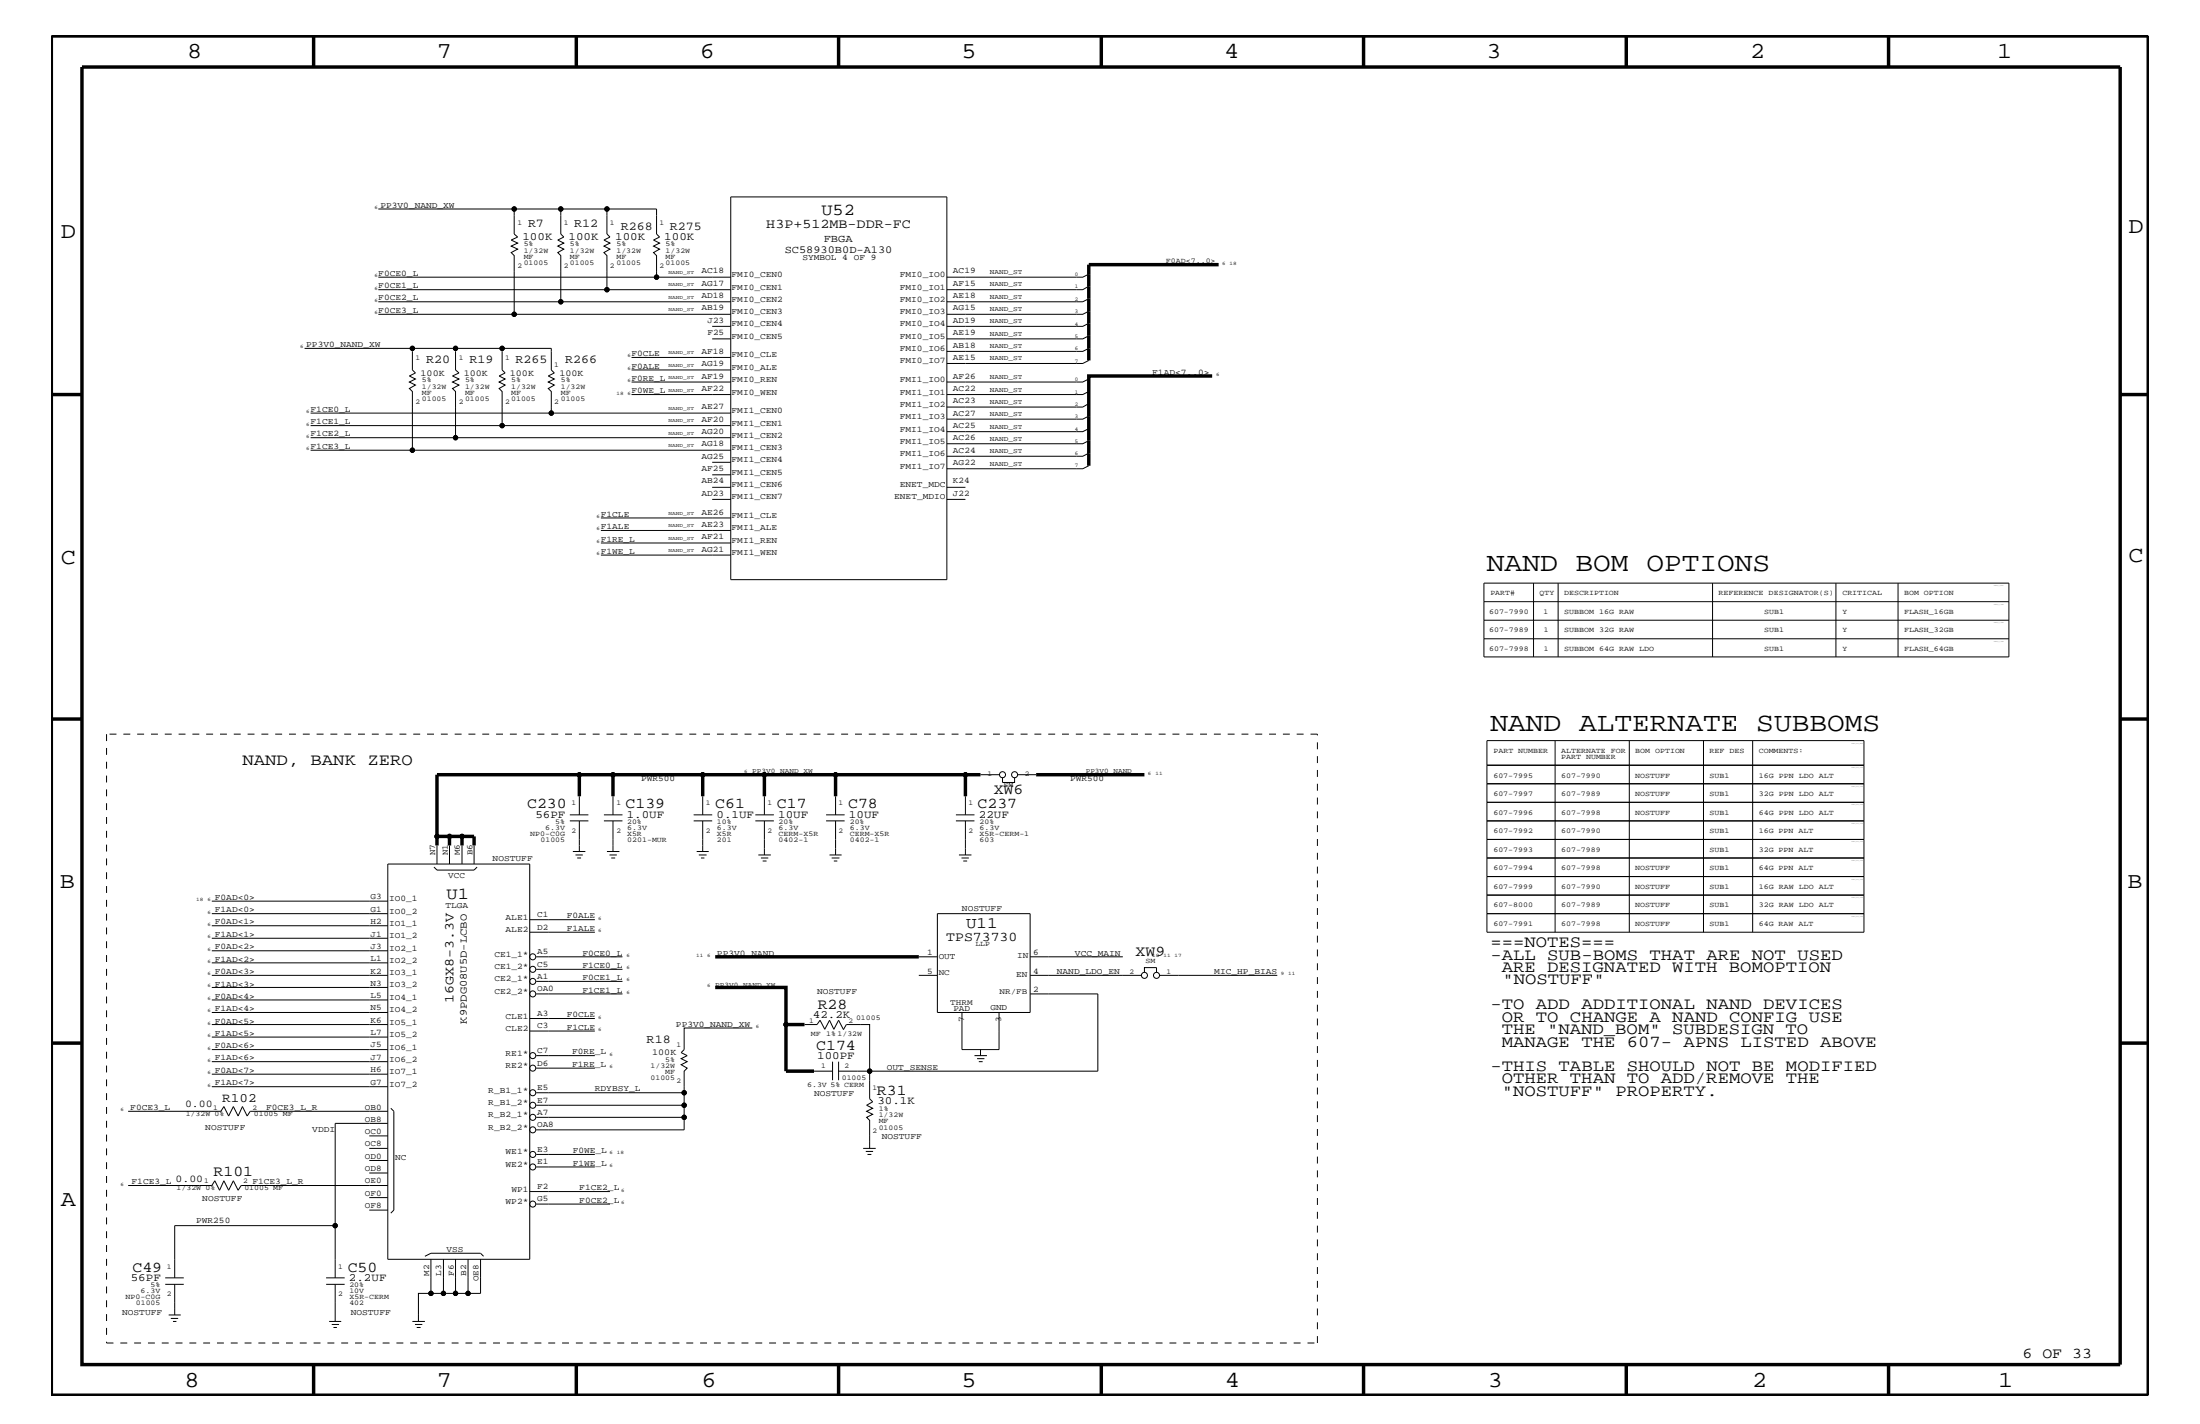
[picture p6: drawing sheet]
<svg xmlns="http://www.w3.org/2000/svg" width="432mm" height="279mm" viewBox="0 0 432 279" stroke-linecap="round" stroke-linejoin="round" font-family="sans-serif">
<g fill="none" stroke="#000" stroke-width=".2">
<path d="M143.4 38.6h42.4v75.1h-42.4zM74.3 41h54.6v4.9l.6 .6-1.2 .6 1.2 .6-1.2 .6 1.2 .6-1.2 .7 .6 .6v4.2h-54.6M100.9 41v4.9l.7 .6-1.3 .6 1.3 .6-1.3 .6 1.3 .6-1.3 .7 .6 .6v11.5h-26.6M110.1 41v4.9l.6 .6-1.2 .6 1.2 .6-1.2 .6 1.2 .6-1.2 .7 .6 .6v9h-35.8M110.1 59.2h33.3M119.1 41v4.9l.6 .6-1.2 .6 1.2 .6-1.2 .6 1.2 .6-1.2 .7 .6 .6v6.6h-44.8M119.1 56.8h24.3M128.9 54.4h14.5M213.7 58.6l-1.2 .6h-26.7M213.7 56.2l-1.2 .6h-26.7M213.7 53.8l-1.2 .6h-26.7M59.8 68.4h21.1"/>
<path d="M89.4 68.4v4.2l.7 .6-1.3 .6 1.3 .6-1.3 .6 1.3 .6-1.3 .6 .6 .6v9.1h-28.4M98.6 68.4h9.6v4.2l.6 .6-1.2 .6 1.2 .6-1.2 .6 1.2 .6-1.2 .6 .6 .6v4.3h-47.2M100.9 61.7h42.5M124 75h19.4M124 77.4h19.4M124 72.6h19.4M124 70.1h19.4M139.8 64h3.6M139.8 66.5h3.6M213.7 79.2l-1.2 .7h-26.7M213.7 76.8l-1.2 .6h-26.7M213.7 74.4l-1.2 .6h-26.7"/>
<path d="M213.7 70.7l-1.2 .6h-26.7M213.7 68.4l-1.2 .5h-26.7M213.7 65.9l-1.2 .6h-26.7M213.7 63.4l-1.2 .6h-26.7M213.7 61.1l-1.2 .6h-26.7M61 83.5h37.6v-6.7l-.6-.6 1.1-.6-1.1-.6 1.1-.6-1.1-.6 1.1-.6-.5-.6v-4.2h-17.7v4.2l.6 .6-1.2 .6 1.2 .6-1.2 .6 1.2 .6-1.2 .6 .6 .6v11.5h-19.9M80.9 88.3h62.5M89.4 85.9h54M98.6 83.5h44.8M108.2 81.1h35.2M139.8 98h3.6M139.8 95.6h3.6"/>
<path d="M139.8 93.2h3.6M139.8 90.7h3.6M185.8 98h3.7M185.8 95.6h3.7M213.7 91.4l-1.2 .6h-26.7M213.7 88.9l-1.2 .6h-26.7M213.7 86.5l-1.2 .6h-26.7M213.7 84.1l-1.2 .6h-26.7M213.7 81.6l-1.2 .6h-26.7M117.9 108.9h25.5M117.9 104.1h25.5M117.9 106.5h25.5"/>
<path d="M117.9 101.6h25.5M291.3 114.4h103v14.5h-103zM291.3 118.1h103M301 114.4v14.5M305.8 114.4v14.5M336.1 114.4v14.5M360.3 114.4v14.5M372.5 114.4v14.5M291.3 125.3h103M291.3 121.7h103M111.8 159.9h3.7M113.7 156.2v3.7"/>
<path d="M118.5 159.9h3.7M120.3 156.2v3.7M136.1 159.9h3.7M137.9 156.2v3.7M148.3 159.9h3.6M150 156.2v3.7M162.1 159.9h3.7M164 156.2v3.7M187.6 159.9h3.7M189.5 156.2v3.7M192.4 152h3.7M196.8 152.6v.9h2.3v-.9"/>
<path d="M199.7 152h3.7M291.8 145.3h74v37.6h-74zM291.8 157.4h74M291.8 150.1h74M291.8 153.8h74M305.2 145.3v37.6M319.8 145.3v37.6M334.3 145.3v37.6M344 145.3v37.6M41.6 176.8h34.5M41.6 179.3h34.5M76.1 169.5h27.9v77.6h-27.9z"/>
<path d="M85.2 170.1l.6 .6h7.2l.6-.6M85.8 165.9v3.6M88.2 165.9v3.6M90.7 165.9v3.6M93 165.9v3.6M111.8 161.1h3.7M112.4 167.1h2.5M112.9 167.8h1.5M113.3 168.3h.7M113.7 161.1v6M118.5 161.1h3.7M119.1 167.1h2.5"/>
<path d="M119.6 167.8h1.5M120 168.3h.7M120.3 161.1v6M136.1 161.1h3.7M136.7 167.1h2.4M137.2 167.8h1.5M137.6 168.3h.7M137.9 161.1v6M148.3 161.1h3.6M148.8 167.8h2.5M149.4 168.3h1.4M149.7 168.9h.8"/>
<path d="M150 161.1v6.7M162.1 161.1h3.7M162.8 167.8h2.4M163.2 168.3h1.6M163.7 168.9h.6M164 161.1v6.7M184 179.3h18.2v19.4h-18.2zM187.6 161.1h3.7M188.2 167.8h2.5M188.7 168.3h1.5M189.1 168.9h.7M189.5 161.1v6.7"/>
<path d="M291.8 168.3h74M291.8 179.3h74M291.8 161.1h74M291.8 172h74M291.8 164.7h74M291.8 175.6h74M41.6 181.6h34.5M41.6 184.1h34.5M41.6 186.5h34.5M41.6 188.9h34.5M41.6 191.4h34.5M41.6 193.7h34.5"/>
<path d="M41.6 196.2h34.5M41.6 198.7h34.5M104 180.5h12.8M104 182.9h12.8M104 199.8h12.8M105.2 187.7h17M105.2 190.2h17M105.2 192.6h17M105.2 195h17M180.3 191.4h3.7M180.3 187.7h3.7M188.8 198.7v7.2h7.3v-7.2"/>
<path d="M202.2 195h13.3v15.2h-44.8v-9.2h-4.6l-.6 1M202.2 191.4h21.8M202.2 187.7h18.2M224.6 190.8v-.9h2.4v.9M227.7 191.4h23M25.1 218h18.2l.6-.9 1 1.9 .9-1.9 .9 1.9 .9-1.9 .9 1.9 .6-1h27M41.6 201h34.5M41.6 203.5h34.5M41.6 205.9h34.5M41.6 208.3h34.5M41.6 210.8h34.5M41.6 213.2h34.5"/>
<path d="M76.7 217.5l.6 .5v19.4l-.6 .6M104 202.3h12.8M105.2 219.2h29.1M105.2 216.9h29.1M105.2 214.4h29.1M105.2 209.6h11.6M105.2 207.1h11.6M147.7 201.7h-13.4v4.2l-.6 .6 1.2 .6-1.2 .6 1.2 .6-1.2 .6 1.2 .7-.6 .6v11.5h-29.1M157.9 201h2.5l.6-.8 .9 1.8 .9-1.8 .9 1.8 .9-1.8 .9 1.8M159.8 210.2h3.6M163.4 208.3v3.6M164.6 210.2h6.1v5.4l.6 .6-1.2 .7 1.2 .6-1.2 .5 1.2 .6-1.2 .6 .6 .6v5.5"/>
<path d="M164.6 208.3v3.6M191.3 207.1h2.4M191.8 207.7h1.4M192.1 208.3h.8M192.4 205.9v1.2M25.1 232.6h16.5l.6-.9 .9 1.8 .8-1.8 1 1.8 .9-1.8 .9 1.8 .6-.9h28.8M72.5 222.9h3.6M72.5 225.3h3.6M72.5 227.7h3.6M72.5 230.2h3.6M72.5 235h3.6M72.5 237.4h3.6"/>
<path d="M76.1 220.4h-10.3v30.3M104 233.8h15.7M105.2 229h11.6M105.2 226.5h11.6M105.2 236.2h14.5M169.4 225.3h2.5M169.9 225.9h1.5M170.3 226.5h.7M32.4 252h3.7M32.4 250.7h3.7M33.1 258h2.4M33.5 258.7h1.5"/>
<path d="M34 259.3h.6M34.3 252v6M64 252h3.6M64 250.7h3.6M64.6 259.3h2.4M65.1 259.9h1.4M65.8 252v7.3M65.8 240.5h-31.5v10.2M80.9 259.3h2.5M81.4 259.9h1.5M83.4 246.5l1.2-.6h9.7l.6 .6M84.6 247.1v6.7"/>
<path d="M87 247.1v6.7h2.4M87 253.8h-4.9v5.5M89.4 247.1v6.7h2.5M91.9 247.1v6.7M94.3 247.1v6.7h-2.4M65.4 260.5h.7M81.8 260.5h.8"/>
<circle cx="100.9" cy="41" r=".42"/>
<circle cx="110.1" cy="59.2" r=".42"/>
<circle cx="110.1" cy="41" r=".42"/>
<circle cx="119.1" cy="56.8" r=".42"/>
<circle cx="119.1" cy="41" r=".42"/>
<circle cx="128.9" cy="54.4" r=".42"/>
<circle cx="80.9" cy="68.4" r=".42"/>
<circle cx="89.4" cy="68.4" r=".42"/>
<circle cx="98.6" cy="68.4" r=".42"/>
<circle cx="100.9" cy="61.7" r=".42"/>
<circle cx="80.9" cy="88.3" r=".42"/>
<circle cx="89.4" cy="85.9" r=".42"/>
<circle cx="98.6" cy="83.5" r=".42"/>
<circle cx="108.2" cy="81.1" r=".42"/>
<circle cx="113.7" cy="152" r=".42"/>
<circle cx="120.3" cy="152" r=".42"/>
<circle cx="137.9" cy="152" r=".42"/>
<circle cx="150" cy="152" r=".42"/>
<circle cx="164" cy="152" r=".42"/>
<circle cx="189.5" cy="152" r=".42"/>
<circle cx="196.8" cy="152" r=".59"/>
<circle cx="199.1" cy="152" r=".59"/>
<circle cx="85.8" cy="164.1" r=".42"/>
<circle cx="88.2" cy="164.1" r=".42"/>
<circle cx="90.7" cy="164.1" r=".42"/>
<circle cx="104.6" cy="195" r=".59"/>
<circle cx="104.6" cy="190.2" r=".59"/>
<circle cx="104.6" cy="187.7" r=".59"/>
<circle cx="104.6" cy="192.6" r=".59"/>
<circle cx="224.6" cy="191.4" r=".59"/>
<circle cx="227" cy="191.4" r=".59"/>
<circle cx="104.6" cy="207.1" r=".59"/>
<circle cx="104.6" cy="219.2" r=".59"/>
<circle cx="104.6" cy="214.4" r=".59"/>
<circle cx="104.6" cy="209.6" r=".59"/>
<circle cx="104.6" cy="216.9" r=".59"/>
<circle cx="134.3" cy="216.9" r=".42"/>
<circle cx="134.3" cy="214.4" r=".42"/>
<circle cx="134.3" cy="219.2" r=".42"/>
<circle cx="154.3" cy="201" r=".42"/>
<circle cx="170.7" cy="210.2" r=".42"/>
<circle cx="104.6" cy="221.7" r=".59"/>
<circle cx="104.6" cy="229" r=".59"/>
<circle cx="104.6" cy="226.5" r=".59"/>
<circle cx="104.6" cy="236.2" r=".59"/>
<circle cx="65.8" cy="240.5" r=".42"/>
<circle cx="84.6" cy="253.8" r=".42"/>
<circle cx="87" cy="253.8" r=".42"/>
<circle cx="89.4" cy="253.8" r=".42"/>
<circle cx="91.9" cy="253.8" r=".42"/>
</g>
<g fill="none" stroke="#000" stroke-width=".68" stroke-linecap="butt">
<path d="M10.1 7.1h411.5v266.7h-411.5zM16.1 13.2h400v254.5h-400zM61.6 7.1v6.1M113.1 7.1v6.1M164.6 7.1v6.1M216.2 7.1v6.1M267.6 7.1v6.1M319.2 7.1v6.1M370.7 7.1v6.1M239.2 51.9h-25.5v18.8M10.1 77.4h6M237.9 73.8h-24.2v17.6"/>
<path d="M416.1 77.4h5.5M10.1 141.1h6M113.7 156.2v-4.2h-27.9v13.9M113.7 152h6.6v4.2M120.3 152h72.1M137.9 152v4.2M150 152v4.2M164 152v4.2M189.5 152v4.2M203.4 152h21.2M416.1 141.1h5.5M85.8 164.1h7.2v1.8"/>
<path d="M88.2 164.1v1.8M90.7 164.1v1.8M140.4 193.7h13.9v7.3M140.4 187.7h39.9M10.1 204.7h6M154.3 201h3.6M154.3 201v9.2h5.5M416.1 204.7h5.5M61.6 267.7v6.1M113.1 267.7v6.1M164.6 267.7v6.1M216.2 268v5.8"/>
<path d="M267.6 267.7v6.1M319.2 267.7v6.1M370.7 267.7v6.1"/>
</g>
<path d="M20.9 144v119.5M258.6 144h-237.7M20.9 263.5h237.7M258.6 263.5v-119.5" fill="none" stroke="#000" stroke-width=".2" stroke-dasharray="1.4 1.4" stroke-linecap="butt"/>
<g fill="#000">
<circle cx="100.9" cy="41" r=".42"/>
<circle cx="110.1" cy="59.2" r=".42"/>
<circle cx="110.1" cy="41" r=".42"/>
<circle cx="119.1" cy="56.8" r=".42"/>
<circle cx="119.1" cy="41" r=".42"/>
<circle cx="128.9" cy="54.4" r=".42"/>
<circle cx="80.9" cy="68.4" r=".42"/>
<circle cx="89.4" cy="68.4" r=".42"/>
<circle cx="98.6" cy="68.4" r=".42"/>
<circle cx="100.9" cy="61.7" r=".42"/>
<circle cx="80.9" cy="88.3" r=".42"/>
<circle cx="89.4" cy="85.9" r=".42"/>
<circle cx="98.6" cy="83.5" r=".42"/>
<circle cx="108.2" cy="81.1" r=".42"/>
<circle cx="113.7" cy="152" r=".42"/>
<circle cx="120.3" cy="152" r=".42"/>
<circle cx="137.9" cy="152" r=".42"/>
<circle cx="150" cy="152" r=".42"/>
<circle cx="164" cy="152" r=".42"/>
<circle cx="189.5" cy="152" r=".42"/>
<circle cx="85.8" cy="164.1" r=".42"/>
<circle cx="88.2" cy="164.1" r=".42"/>
<circle cx="90.7" cy="164.1" r=".42"/>
<circle cx="134.3" cy="216.9" r=".42"/>
<circle cx="134.3" cy="214.4" r=".42"/>
<circle cx="134.3" cy="219.2" r=".42"/>
<circle cx="154.3" cy="201" r=".42"/>
<circle cx="170.7" cy="210.2" r=".42"/>
<circle cx="65.8" cy="240.5" r=".42"/>
<circle cx="84.6" cy="253.8" r=".42"/>
<circle cx="87" cy="253.8" r=".42"/>
<circle cx="89.4" cy="253.8" r=".42"/>
<circle cx="91.9" cy="253.8" r=".42"/>
</g>
<g font-size="5.2">
<text x="291.8" y="112">NAND BOM OPTIONS</text>
<text x="292.5" y="143.5">NAND ALTERNATE SUBBOMS</text>
</g>
<g font-size="4.5">
<text x="36.7" y="11.5">8</text>
<text x="85.8" y="11.5">7</text>
<text x="137.3" y="11.5">6</text>
<text x="188.7" y="11.5">5</text>
<text x="240.3" y="11.5">4</text>
<text x="291.8" y="11.5">3</text>
<text x="343.5" y="11.5">2</text>
<text x="392" y="11.5">1</text>
<text x="11.9" y="46.8">D</text>
<text x="417.7" y="45.7">D</text>
<text x="11.9" y="110.6">C</text>
<text x="417.7" y="110.3">C</text>
<text x="11.8" y="174.3">B</text>
<text x="417.6" y="174.2">B</text>
<text x="11.9" y="236.7">A</text>
<text x="36.2" y="272.1">8</text>
<text x="85.8" y="272.1">7</text>
<text x="137.7" y="272.1">6</text>
<text x="188.7" y="272.1">5</text>
<text x="240.4" y="272.1">4</text>
<text x="292" y="272.1">3</text>
<text x="343.9" y="272.1">2</text>
<text x="392.2" y="272.1">1</text>
</g>
<g font-size="3.3">
<text x="161.2" y="42.3">U52</text>
<text x="47.6" y="150.1">NAND, BANK ZERO</text>
<text x="87.6" y="176.3">U1</text>
<text x="292.5" y="185.9">===NOTES===</text>
<text x="292.5" y="188.3">-ALL SUB-BOMS THAT ARE NOT USED</text>
<text x="294.8" y="190.8">ARE DESIGNATED WITH BOMOPTION</text>
<text x="294.9" y="193.2">&quot;NOSTUFF&quot;</text>
<text x="292.5" y="198.1">-TO ADD ADDITIONAL NAND DEVICES</text>
<text x="294.8" y="202.9">THE &quot;NAND_BOM&quot; SUBDESIGN TO</text>
<text x="294.8" y="200.4">OR TO CHANGE A NAND CONFIG USE</text>
<text x="294.8" y="205.3">MANAGE THE 607- APNS LISTED ABOVE</text>
<text x="292.5" y="210.2">-THIS TABLE SHOULD NOT BE MODIFIED</text>
<text x="294.8" y="212.5">OTHER THAN TO ADD/REMOVE THE</text>
<text x="294.8" y="215">&quot;NOSTUFF&quot; PROPERTY.</text>
</g>
<text font-size="3.1" x="189.6" y="182.1">U11</text>
<g font-size="3">
<text x="195" y="155.7">XW6</text>
<text x="103.5" y="158.6">C230</text>
<text x="122.8" y="158.6">C139</text>
<text x="140.4" y="158.6">C61</text>
<text x="152.5" y="158.6">C17</text>
<text x="166.5" y="158.6">C78</text>
<text x="191.9" y="158.6">C237</text>
<text x="222.9" y="187.6">XW9</text>
<text x="160.5" y="198.1">R28</text>
<text x="160.2" y="205.9">C174</text>
<text x="172.1" y="214.9">R31</text>
<text x="41.9" y="230.7">R101</text>
<text x="26" y="249.5">C49</text>
<text x="68.2" y="249.5">C50</text>
<text x="396.9" y="266.5">6 OF 33</text>
</g>
<g font-size="2.6">
<text x="150.4" y="44.8">H3P+512MB-DDR-FC</text>
<text x="185.7" y="184.6">TPS73730</text>
<text x="89" y="196.8" transform="rotate(-90 89 196.8)">16GX8-3.3V</text>
</g>
<text font-size="2.5" x="43.6" y="216.2">R102</text>
<g font-size="2.4">
<text x="103.6" y="44.6">R7</text>
<text x="112.7" y="44.6">R12</text>
<text x="121.8" y="45.2">R268</text>
<text x="131.5" y="45.2">R275</text>
<text x="83.7" y="71.2">R20</text>
<text x="92.1" y="71.2">R19</text>
<text x="101.2" y="71.2">R265</text>
<text x="110.9" y="71.2">R266</text>
<text x="126.9" y="204.6">R18</text>
</g>
<g font-size="2.2">
<text x="102.5" y="47">100K</text>
<text x="111.6" y="47">100K</text>
<text x="120.7" y="47">100K</text>
<text x="130.4" y="47">100K</text>
<text x="105.1" y="160.5">56PF</text>
<text x="123" y="160.5">1.0UF</text>
<text x="140.6" y="160.5">0.1UF</text>
<text x="152.7" y="160.5">10UF</text>
<text x="166.6" y="160.5">10UF</text>
<text x="192.1" y="160.5">22UF</text>
<text x="159.6" y="199.8">42.2K</text>
<text x="160.4" y="207.7">100PF</text>
<text x="172.2" y="216.7">30.1K</text>
<text x="25.7" y="251.4">56PF</text>
<text x="68.5" y="251.4">2.2UF</text>
</g>
<g font-size="2.1">
<text x="161.7" y="47.4">FBGA</text>
<text x="154" y="49.6">SC58930B0D-A130</text>
<text x="91.6" y="200.9" transform="rotate(-90 91.6 200.9)">K9PDG08U5D-LCBO</text>
</g>
<g font-size="2">
<text x="36.3" y="217.3">0.00</text>
<text x="34.5" y="231.8">0.00</text>
</g>
<g font-size="1.8">
<text x="82.6" y="73.7">100K</text>
<text x="91" y="73.7">100K</text>
<text x="100.1" y="73.7">100K</text>
<text x="109.8" y="73.7">100K</text>
<text x="128" y="207">100K</text>
</g>
<g font-size="1.7">
<text x="74.7" y="40.8">PP3V0_NAND_XW</text>
<text x="137.7" y="53.6">AC18</text>
<text x="157.5" y="51.1">SYMBOL 4 OF 9</text>
<text x="187" y="53.6">AC19</text>
<text x="74.3" y="54.1">F0CE0_L</text>
<text x="74.3" y="56.6">F0CE1_L</text>
<text x="74.3" y="59">F0CE2_L</text>
<text x="137.7" y="56.1">AG17</text>
<text x="137.7" y="58.5">AD18</text>
<text x="143.6" y="59.2">FMI0_CEN2</text>
<text x="143.6" y="56.8">FMI0_CEN1</text>
<text x="143.6" y="54.4">FMI0_CEN0</text>
<text x="176.6" y="59.2">FMI0_IO2</text>
<text x="176.6" y="54.4">FMI0_IO0</text>
<text x="176.6" y="56.8">FMI0_IO1</text>
<text x="187" y="56.1">AF15</text>
<text x="187" y="58.5">AE18</text>
<text x="74.3" y="61.4">F0CE3_L</text>
<text x="137.7" y="60.9">AB19</text>
<text x="138.9" y="63.4">J23</text>
<text x="138.9" y="65.7">F25</text>
<text x="143.6" y="61.7">FMI0_CEN3</text>
<text x="143.6" y="64">FMI0_CEN4</text>
<text x="176.6" y="64">FMI0_IO4</text>
<text x="176.6" y="61.7">FMI0_IO3</text>
<text x="187" y="60.9">AG15</text>
<text x="187" y="63.4">AD19</text>
<text x="187" y="65.7">AE19</text>
<text x="60.1" y="68.1">PP3V0_NAND_XW</text>
<text x="124" y="69.9">F0CLE</text>
<text x="137.7" y="71.8">AG19</text>
<text x="137.7" y="69.4">AF18</text>
<text x="143.6" y="66.5">FMI0_CEN5</text>
<text x="143.6" y="70.1">FMI0_CLE</text>
<text x="176.6" y="71.3">FMI0_IO7</text>
<text x="176.6" y="66.5">FMI0_IO5</text>
<text x="176.6" y="68.9">FMI0_IO6</text>
<text x="187" y="68.2">AB18</text>
<text x="187" y="70.6">AE15</text>
<text x="124" y="77.2">F0WE_L</text>
<text x="124" y="74.7">F0RE_L</text>
<text x="124" y="72.3">F0ALE</text>
<text x="137.7" y="74.3">AF19</text>
<text x="137.7" y="76.7">AF22</text>
<text x="143.6" y="72.6">FMI0_ALE</text>
<text x="143.6" y="77.4">FMI0_WEN</text>
<text x="143.6" y="75">FMI0_REN</text>
<text x="176.6" y="75">FMI1_IO0</text>
<text x="176.6" y="77.4">FMI1_IO1</text>
<text x="187" y="74.3">AF26</text>
<text x="187" y="76.7">AC22</text>
<text x="226.1" y="73.5">F1AD&lt;7..0&gt;</text>
<text x="61" y="83.3">F1CE1_L</text>
<text x="61" y="80.8">F1CE0_L</text>
<text x="137.7" y="80.3">AE27</text>
<text x="137.7" y="82.7">AF20</text>
<text x="143.6" y="81.1">FMI1_CEN0</text>
<text x="143.6" y="83.5">FMI1_CEN1</text>
<text x="176.6" y="79.9">FMI1_IO2</text>
<text x="176.6" y="82.2">FMI1_IO3</text>
<text x="187" y="79.1">AC23</text>
<text x="187" y="81.6">AC27</text>
<text x="187" y="83.9">AC25</text>
<text x="61" y="85.6">F1CE2_L</text>
<text x="61" y="88.1">F1CE3_L</text>
<text x="137.7" y="85.2">AG20</text>
<text x="137.7" y="87.6">AG18</text>
<text x="143.6" y="85.9">FMI1_CEN2</text>
<text x="143.6" y="88.3">FMI1_CEN3</text>
<text x="176.6" y="84.7">FMI1_IO4</text>
<text x="176.6" y="87.1">FMI1_IO5</text>
<text x="176.6" y="89.5">FMI1_IO6</text>
<text x="187" y="86.4">AC26</text>
<text x="187" y="88.8">AC24</text>
<text x="137.7" y="90">AG25</text>
<text x="137.7" y="92.4">AF25</text>
<text x="137.7" y="94.9">AB24</text>
<text x="143.6" y="90.7">FMI1_CEN4</text>
<text x="143.6" y="93.2">FMI1_CEN5</text>
<text x="143.6" y="95.6">FMI1_CEN6</text>
<text x="176.6" y="92">FMI1_IO7</text>
<text x="176.6" y="95.6">ENET_MDC</text>
<text x="187" y="94.9">K24</text>
<text x="187" y="91.2">AG22</text>
<text x="117.9" y="101.4">F1CLE</text>
<text x="137.7" y="97.3">AD23</text>
<text x="137.7" y="101">AE26</text>
<text x="143.6" y="98">FMI1_CEN7</text>
<text x="143.6" y="101.6">FMI1_CLE</text>
<text x="175.5" y="98">ENET_MDIO</text>
<text x="187" y="97.3">J22</text>
<text x="117.9" y="106.3">F1RE_L</text>
<text x="117.9" y="103.8">F1ALE</text>
<text x="137.7" y="103.3">AE23</text>
<text x="137.7" y="105.8">AF21</text>
<text x="143.6" y="106.5">FMI1_REN</text>
<text x="143.6" y="104.1">FMI1_ALE</text>
<text x="117.9" y="108.7">F1WE_L</text>
<text x="137.7" y="108.2">AG21</text>
<text x="143.6" y="108.9">FMI1_WEN</text>
<text x="125.8" y="153.2">PWR500</text>
<text x="210.1" y="153.2">PWR500</text>
<text x="85.4" y="167.8" transform="rotate(-90 85.4 167.8)">N7</text>
<text x="87.9" y="167.8" transform="rotate(-90 87.9 167.8)">N1</text>
<text x="90.3" y="167.8" transform="rotate(-90 90.3 167.8)">M6</text>
<text x="92.7" y="167.8" transform="rotate(-90 92.7 167.8)">B6</text>
<text x="88" y="172.2">VCC</text>
<text x="96.7" y="168.9">NOSTUFF</text>
<text x="42.2" y="176.6">F0AD&lt;0&gt;</text>
<text x="42.2" y="179">F1AD&lt;0&gt;</text>
<text x="72.7" y="176.5">G3</text>
<text x="72.7" y="178.8">G1</text>
<text x="76.4" y="179.3">IO0_2</text>
<text x="76.4" y="176.8">IO0_1</text>
<text x="87.4" y="178.3">TLGA</text>
<text x="105.4" y="179.9">C1</text>
<text x="188.8" y="178.7">NOSTUFF</text>
<text x="42.2" y="183.8">F1AD&lt;1&gt;</text>
<text x="42.2" y="181.4">F0AD&lt;1&gt;</text>
<text x="72.7" y="181.3">H2</text>
<text x="72.7" y="183.8">J1</text>
<text x="76.4" y="181.6">IO1_1</text>
<text x="76.4" y="184.1">IO1_2</text>
<text x="99.2" y="180.5">ALE1</text>
<text x="99.2" y="182.9">ALE2</text>
<text x="105.4" y="182.4">D2</text>
<text x="111.3" y="182.7">F1ALE</text>
<text x="111.3" y="180.2">F0ALE</text>
<text x="42.2" y="188.7">F1AD&lt;2&gt;</text>
<text x="42.2" y="186.3">F0AD&lt;2&gt;</text>
<text x="42.2" y="191.1">F0AD&lt;3&gt;</text>
<text x="72.7" y="186.1">J3</text>
<text x="72.7" y="188.6">L1</text>
<text x="72.7" y="191">K2</text>
<text x="76.4" y="186.5">IO2_1</text>
<text x="76.4" y="188.9">IO2_2</text>
<text x="76.4" y="191.4">IO3_1</text>
<text x="97" y="187.7">CE1_1*</text>
<text x="97" y="190.2">CE1_2*</text>
<text x="105.4" y="187.2">A5</text>
<text x="105.4" y="189.7">C5</text>
<text x="114.3" y="189.9">F1CE0_L</text>
<text x="114.3" y="187.5">F0CE0_L</text>
<text x="140.7" y="187.5">PP3V0_NAND</text>
<text x="181.9" y="187.4">1</text>
<text x="181.9" y="191">5</text>
<text x="184.2" y="188.2">OUT</text>
<text x="199.5" y="191.6">EN</text>
<text x="199.6" y="188">IN</text>
<text x="202.8" y="191">4</text>
<text x="202.8" y="187.4">6</text>
<text x="207.4" y="191.1">NAND_LDO_EN</text>
<text x="211" y="187.5">VCC_MAIN</text>
<text x="238.3" y="191.1">MIC_HP_BIAS</text>
<text x="42.2" y="195.9">F0AD&lt;4&gt;</text>
<text x="42.2" y="193.6">F1AD&lt;3&gt;</text>
<text x="72.7" y="193.4">N3</text>
<text x="72.7" y="195.9">L5</text>
<text x="76.4" y="193.7">IO3_2</text>
<text x="76.4" y="196.2">IO4_1</text>
<text x="97" y="192.6">CE2_1*</text>
<text x="97" y="195">CE2_2*</text>
<text x="105.4" y="192.1">A1</text>
<text x="105.4" y="194.5">OA0</text>
<text x="114.3" y="194.8">F1CE1_L</text>
<text x="114.3" y="192.3">F0CE1_L</text>
<text x="160.4" y="195">NOSTUFF</text>
<text x="202.8" y="194.7">2</text>
<text x="42.2" y="200.9">F0AD&lt;5&gt;</text>
<text x="42.2" y="203.2">F1AD&lt;5&gt;</text>
<text x="42.2" y="198.4">F1AD&lt;4&gt;</text>
<text x="72.7" y="198.2">N5</text>
<text x="72.7" y="200.7">K6</text>
<text x="72.7" y="203.1">L7</text>
<text x="76.4" y="198.7">IO4_2</text>
<text x="76.4" y="201">IO5_1</text>
<text x="76.4" y="203.5">IO5_2</text>
<text x="99.2" y="199.8">CLE1</text>
<text x="99.2" y="202.3">CLE2</text>
<text x="105.4" y="199.3">A3</text>
<text x="105.4" y="201.8">C3</text>
<text x="111.3" y="202">F1CLE</text>
<text x="111.3" y="199.6">F0CLE</text>
<text x="132.7" y="201.5">PP3V0_NAND_XW</text>
<text x="187.1" y="198.4">PAD</text>
<text x="189.2" y="200.6" transform="rotate(-90 189.2 200.6)">7</text>
<text x="194.4" y="198.1">GND</text>
<text x="196.5" y="200.6" transform="rotate(-90 196.5 200.6)">3</text>
<text x="42.2" y="205.7">F0AD&lt;6&gt;</text>
<text x="42.2" y="208.1">F1AD&lt;6&gt;</text>
<text x="72.7" y="205.5">J5</text>
<text x="72.7" y="208">J7</text>
<text x="76.4" y="205.9">IO6_1</text>
<text x="76.4" y="208.3">IO6_2</text>
<text x="99.2" y="207.1">RE1*</text>
<text x="99.2" y="209.6">RE2*</text>
<text x="105.4" y="206.6">C7</text>
<text x="105.4" y="209.1">D6</text>
<text x="112.3" y="209.3">F1RE_L</text>
<text x="112.3" y="206.9">F0RE_L</text>
<text x="174.1" y="209.9">OUT_SENSE</text>
<text x="42.2" y="213">F1AD&lt;7&gt;</text>
<text x="42.2" y="210.5">F0AD&lt;7&gt;</text>
<text x="72.7" y="210.4">H6</text>
<text x="72.7" y="212.8">G7</text>
<text x="76.4" y="210.8">IO7_1</text>
<text x="76.4" y="213.2">IO7_2</text>
<text x="95.8" y="214.4">R_B1_1*</text>
<text x="105.4" y="213.9">E5</text>
<text x="116.8" y="214.2">RDYBSY_L</text>
<text x="159.8" y="215">NOSTUFF</text>
<text x="25.6" y="217.8">F0CE3_L</text>
<text x="40.3" y="221.7">NOSTUFF</text>
<text x="52.2" y="217.8">F0CE3_L_R</text>
<text x="71.6" y="217.7">OB0</text>
<text x="71.6" y="220.1">OB8</text>
<text x="95.8" y="216.9">R_B1_2*</text>
<text x="95.8" y="219.2">R_B2_1*</text>
<text x="95.8" y="221.7">R_B2_2*</text>
<text x="105.4" y="216.4">E7</text>
<text x="105.4" y="218.7">A7</text>
<text x="105.4" y="221.2">OA8</text>
<text x="61.3" y="222">VDDI</text>
<text x="71.6" y="222.5">OC0</text>
<text x="71.6" y="224.9">OC8</text>
<text x="71.6" y="227.4">OD0</text>
<text x="77.6" y="227.7">NC</text>
<text x="99.2" y="226.5">WE1*</text>
<text x="105.4" y="226">E3</text>
<text x="112.4" y="226.3">F0WE_L</text>
<text x="173.1" y="223.5">NOSTUFF</text>
<text x="25.8" y="232.4">F1CE3_L</text>
<text x="49.5" y="232.4">F1CE3_L_R</text>
<text x="71.6" y="229.8">OD8</text>
<text x="71.6" y="232.2">OE0</text>
<text x="99.2" y="229">WE2*</text>
<text x="100.4" y="233.8">WP1</text>
<text x="105.4" y="228.5">E1</text>
<text x="105.4" y="233.3">F2</text>
<text x="112.4" y="228.7">F1WE_L</text>
<text x="113.7" y="233.5">F1CE2_L</text>
<text x="38.5" y="239.9">PWR250</text>
<text x="39.7" y="235.6">NOSTUFF</text>
<text x="71.6" y="234.6">OF0</text>
<text x="71.6" y="237.1">OF8</text>
<text x="99.2" y="236.2">WP2*</text>
<text x="105.4" y="235.7">G5</text>
<text x="113.7" y="236">F0CE2_L</text>
<text x="87.6" y="245.6">VSS</text>
<text x="84.2" y="250.3" transform="rotate(-90 84.2 250.3)">M2</text>
<text x="86.6" y="250.3" transform="rotate(-90 86.6 250.3)">L3</text>
<text x="89.1" y="250.3" transform="rotate(-90 89.1 250.3)">F6</text>
<text x="91.5" y="250.3" transform="rotate(-90 91.5 250.3)">B2</text>
<text x="93.9" y="251.4" transform="rotate(-90 93.9 251.4)">OE8</text>
<text x="24" y="258">NOSTUFF</text>
<text x="68.8" y="258">NOSTUFF</text>
</g>
<g font-size="1.6">
<text x="184.2" y="191.4">NC</text>
<text x="186.5" y="197.2">THRM</text>
<text x="196.2" y="195">NR/FB</text>
</g>
<g font-size="1.4">
<text x="101.6" y="44.1">1</text>
<text x="110.7" y="44.1">1</text>
<text x="119.7" y="44.1">1</text>
<text x="129.5" y="44.1">1</text>
<text x="101.6" y="52.5">2</text>
<text x="102.8" y="48.3">5%</text>
<text x="102.8" y="50.7">MF</text>
<text x="102.8" y="49.6">1/32W</text>
<text x="102.8" y="51.9">01005</text>
<text x="110.7" y="52.5">2</text>
<text x="111.8" y="48.3">5%</text>
<text x="111.8" y="50.7">MF</text>
<text x="111.8" y="49.6">1/32W</text>
<text x="111.8" y="51.9">01005</text>
<text x="119.7" y="52.5">2</text>
<text x="121" y="48.3">5%</text>
<text x="121" y="50.7">MF</text>
<text x="121" y="49.6">1/32W</text>
<text x="121" y="51.9">01005</text>
<text x="129.5" y="52.5">2</text>
<text x="130.6" y="50.7">MF</text>
<text x="130.6" y="48.3">5%</text>
<text x="130.6" y="51.9">01005</text>
<text x="130.6" y="49.6">1/32W</text>
<text x="194.3" y="53.8">NAND_ST</text>
<text x="228.9" y="51.7">F0AD&lt;7..0&gt;</text>
<text x="194.3" y="58.6">NAND_ST</text>
<text x="194.3" y="56.2">NAND_ST</text>
<text x="194.3" y="63.4">NAND_ST</text>
<text x="194.3" y="61.1">NAND_ST</text>
<text x="194.3" y="65.9">NAND_ST</text>
<text x="81.5" y="70.7">1</text>
<text x="90.1" y="70.7">1</text>
<text x="99.1" y="70.7">1</text>
<text x="108.8" y="72">1</text>
<text x="194.3" y="70.7">NAND_ST</text>
<text x="194.3" y="68.4">NAND_ST</text>
<text x="82.8" y="75">5%</text>
<text x="82.8" y="77.4">MF</text>
<text x="82.8" y="76.2">1/32W</text>
<text x="91.3" y="76.2">1/32W</text>
<text x="91.3" y="77.4">MF</text>
<text x="91.3" y="75">5%</text>
<text x="100.3" y="77.4">MF</text>
<text x="100.3" y="75">5%</text>
<text x="100.3" y="76.2">1/32W</text>
<text x="110.1" y="77.4">MF</text>
<text x="110.1" y="75">5%</text>
<text x="110.1" y="76.2">1/32W</text>
<text x="194.3" y="74.4">NAND_ST</text>
<text x="194.3" y="76.8">NAND_ST</text>
<text x="81.5" y="79.2">2</text>
<text x="82.8" y="78.6">01005</text>
<text x="90.1" y="79.2">2</text>
<text x="91.3" y="78.6">01005</text>
<text x="99.1" y="79.2">2</text>
<text x="100.3" y="78.6">01005</text>
<text x="108.8" y="79.2">2</text>
<text x="110.1" y="78.6">01005</text>
<text x="194.3" y="79.2">NAND_ST</text>
<text x="194.3" y="81.6">NAND_ST</text>
<text x="194.3" y="84.1">NAND_ST</text>
<text x="194.3" y="86.5">NAND_ST</text>
<text x="194.3" y="88.9">NAND_ST</text>
<text x="194.3" y="91.4">NAND_ST</text>
<text x="292.5" y="116.8">PART#</text>
<text x="302.2" y="116.8">QTY</text>
<text x="307" y="116.8">DESCRIPTION</text>
<text x="337.3" y="116.8">REFERENCE DESIGNATOR(S)</text>
<text x="361.6" y="116.8">CRITICAL</text>
<text x="373.7" y="116.8">BOM OPTION</text>
<text x="292.3" y="120.4">607-7990</text>
<text x="292.3" y="124.1">607-7989</text>
<text x="303" y="120.4">1</text>
<text x="303" y="124.1">1</text>
<text x="307" y="120.4">SUBBOM 16G RAW</text>
<text x="307" y="124.1">SUBBOM 32G RAW</text>
<text x="346.3" y="120.4">SUB1</text>
<text x="346.3" y="124.1">SUB1</text>
<text x="361.6" y="120.4">Y</text>
<text x="361.6" y="124.1">Y</text>
<text x="373.7" y="120.4">FLASH_16GB</text>
<text x="373.7" y="124.1">FLASH_32GB</text>
<text x="292.3" y="127.7">607-7998</text>
<text x="303" y="127.7">1</text>
<text x="307" y="127.7">SUBBOM 64G RAW LDO</text>
<text x="346.3" y="127.7">SUB1</text>
<text x="361.6" y="127.7">Y</text>
<text x="373.7" y="127.7">FLASH_64GB</text>
<text x="293.1" y="147.7">PART NUMBER</text>
<text x="306.4" y="147.7">ALTERNATE FOR</text>
<text x="306.4" y="149">PART NUMBER</text>
<text x="321" y="147.7">BOM OPTION</text>
<text x="335.5" y="147.7">REF DES</text>
<text x="345.2" y="147.7">COMMENTS:</text>
<text x="147.7" y="151.8">PP3V0_NAND_XW</text>
<text x="193.8" y="152.3">1</text>
<text x="197" y="154.4">SM</text>
<text x="201.1" y="152.3">2</text>
<text x="213.1" y="151.8">PP3V0_NAND</text>
<text x="293.1" y="152.6">607-7995</text>
<text x="306.4" y="152.6">607-7990</text>
<text x="321" y="152.6">NOSTUFF</text>
<text x="335.5" y="152.6">SUB1</text>
<text x="345.2" y="152.6">16G PPN LDO ALT</text>
<text x="109" y="161.7">5%</text>
<text x="112.2" y="158">1</text>
<text x="121" y="158">1</text>
<text x="123.1" y="161.7">20%</text>
<text x="138.5" y="158">1</text>
<text x="140.7" y="161.7">10%</text>
<text x="150.6" y="158">1</text>
<text x="152.8" y="161.7">20%</text>
<text x="164.6" y="158">1</text>
<text x="166.8" y="161.7">20%</text>
<text x="190.1" y="158">1</text>
<text x="192.3" y="161.7">20%</text>
<text x="293.1" y="159.9">607-7996</text>
<text x="293.1" y="156.2">607-7997</text>
<text x="306.4" y="156.2">607-7989</text>
<text x="306.4" y="159.9">607-7998</text>
<text x="321" y="159.9">NOSTUFF</text>
<text x="321" y="156.2">NOSTUFF</text>
<text x="335.5" y="156.2">SUB1</text>
<text x="335.5" y="159.9">SUB1</text>
<text x="345.2" y="159.9">64G PPN LDO ALT</text>
<text x="345.2" y="156.2">32G PPN LDO ALT</text>
<text x="104.1" y="163.9">NP0-C0G</text>
<text x="106.1" y="165.2">01005</text>
<text x="107" y="162.8">6.3V</text>
<text x="112.2" y="163.5">2</text>
<text x="121" y="163.5">2</text>
<text x="123.1" y="163.9">X5R</text>
<text x="123.1" y="165.2">0201-MUR</text>
<text x="123.1" y="162.8">6.3V</text>
<text x="138.5" y="163.5">2</text>
<text x="140.7" y="163.9">X5R</text>
<text x="140.7" y="165.2">201</text>
<text x="140.7" y="162.8">6.3V</text>
<text x="150.6" y="163.5">2</text>
<text x="152.8" y="162.8">6.3V</text>
<text x="152.8" y="165.2">0402-1</text>
<text x="152.8" y="163.9">CERM-X5R</text>
<text x="164.6" y="163.5">2</text>
<text x="166.8" y="165.2">0402-1</text>
<text x="166.8" y="163.9">CERM-X5R</text>
<text x="166.8" y="162.8">6.3V</text>
<text x="190.1" y="163.5">2</text>
<text x="192.3" y="165.2">603</text>
<text x="192.3" y="162.8">6.3V</text>
<text x="192.3" y="163.9">X5R-CERM-1</text>
<text x="293.1" y="167.1">607-7993</text>
<text x="293.1" y="163.5">607-7992</text>
<text x="306.4" y="163.5">607-7990</text>
<text x="306.4" y="167.1">607-7989</text>
<text x="335.5" y="163.5">SUB1</text>
<text x="335.5" y="167.1">SUB1</text>
<text x="345.2" y="167.1">32G PPN ALT</text>
<text x="345.2" y="163.5">16G PPN ALT</text>
<text x="293.1" y="170.7">607-7994</text>
<text x="306.4" y="170.7">607-7998</text>
<text x="321" y="170.7">NOSTUFF</text>
<text x="335.5" y="170.7">SUB1</text>
<text x="345.2" y="170.7">64G PPN ALT</text>
<text x="293.1" y="178">607-8000</text>
<text x="293.1" y="174.4">607-7999</text>
<text x="306.4" y="178">607-7989</text>
<text x="306.4" y="174.4">607-7990</text>
<text x="321" y="178">NOSTUFF</text>
<text x="321" y="174.4">NOSTUFF</text>
<text x="335.5" y="178">SUB1</text>
<text x="335.5" y="174.4">SUB1</text>
<text x="345.2" y="178">32G RAW LDO ALT</text>
<text x="345.2" y="174.4">16G RAW LDO ALT</text>
<text x="191.4" y="185.7">LLP</text>
<text x="293.1" y="181.6">607-7991</text>
<text x="306.4" y="181.6">607-7998</text>
<text x="321" y="181.6">NOSTUFF</text>
<text x="335.5" y="181.6">SUB1</text>
<text x="345.2" y="181.6">64G RAW ALT</text>
<text x="221.7" y="191">2</text>
<text x="224.8" y="188.9">SM</text>
<text x="229" y="191">1</text>
<text x="140.4" y="193.6">PP3V0_NAND_XW</text>
<text x="158.8" y="200.7">1</text>
<text x="159.1" y="203.2">MF</text>
<text x="162.2" y="203.2">1% 1/32W</text>
<text x="166.5" y="200.7">2</text>
<text x="168" y="200.2">01005</text>
<text x="127.7" y="209.6">1/32W</text>
<text x="130.6" y="208.3">5%</text>
<text x="132.8" y="205.3">1</text>
<text x="161.2" y="209.6">1</text>
<text x="165.8" y="209.6">2</text>
<text x="127.7" y="211.9">01005</text>
<text x="130.6" y="210.8">MF</text>
<text x="132.8" y="212.5">2</text>
<text x="158.4" y="213.2">6.3V 5% CERM</text>
<text x="165.2" y="211.9">01005</text>
<text x="171.3" y="213.8">1</text>
<text x="36.4" y="219">1/32W 0%</text>
<text x="41.8" y="217.7">1</text>
<text x="49.5" y="217.7">2</text>
<text x="49.8" y="219">01005 MF</text>
<text x="172.5" y="220.4">MF</text>
<text x="172.5" y="221.7">01005</text>
<text x="172.5" y="219.2">1/32W</text>
<text x="172.5" y="218">1%</text>
<text x="171.3" y="222.3">2</text>
<text x="34.7" y="233.5">1/32W 0%</text>
<text x="40" y="232.2">1</text>
<text x="47.8" y="232.2">2</text>
<text x="48" y="233.5">01005 MF</text>
<text x="32.8" y="248.9">1</text>
<text x="66.4" y="248.9">1</text>
<text x="24.6" y="254.9">NP0-C0G</text>
<text x="26.7" y="256.1">01005</text>
<text x="27.6" y="253.7">6.3V</text>
<text x="29.5" y="252.6">5%</text>
<text x="32.8" y="254.4">2</text>
<text x="66.4" y="254.4">2</text>
<text x="68.6" y="252.6">20%</text>
<text x="68.6" y="253.7">10V</text>
<text x="68.6" y="256.1">402</text>
<text x="68.6" y="254.9">X5R-CERM</text>
</g>
<g font-size="1.1">
<text x="211" y="59">2</text>
<text x="211" y="56.6">1</text>
<text x="211" y="54.2">0</text>
<text x="211" y="63.9">4</text>
<text x="211" y="61.5">3</text>
<text x="211" y="71.1">7</text>
<text x="211" y="68.7">6</text>
<text x="211" y="66.3">5</text>
<text x="211" y="77.2">1</text>
<text x="211" y="74.8">0</text>
<text x="211" y="82.1">3</text>
<text x="211" y="79.6">2</text>
<text x="211" y="89.4">6</text>
<text x="211" y="86.9">5</text>
<text x="211" y="84.5">4</text>
<text x="211" y="91.7">7</text>
</g>
<g font-size="1">
<text x="73.5" y="41">6</text>
<text x="131.2" y="53.8">NAND_ST</text>
<text x="239.9" y="51.9">6</text>
<text x="241.3" y="51.9">18</text>
<text x="73.5" y="59.2">6</text>
<text x="73.5" y="54.4">6</text>
<text x="73.5" y="56.8">6</text>
<text x="131.2" y="58.6">NAND_ST</text>
<text x="131.2" y="56.2">NAND_ST</text>
<text x="73.5" y="61.7">6</text>
<text x="131.2" y="61.1">NAND_ST</text>
<text x="58.9" y="68.4">6</text>
<text x="123.2" y="70.1">6</text>
<text x="131.2" y="69.5">NAND_ST</text>
<text x="131.2" y="72">NAND_ST</text>
<text x="121" y="77.4">18</text>
<text x="123.2" y="77.4">6</text>
<text x="123.2" y="75">6</text>
<text x="123.2" y="72.6">6</text>
<text x="131.2" y="76.8">NAND_ST</text>
<text x="131.2" y="74.4">NAND_ST</text>
<text x="238.7" y="73.8">6</text>
<text x="60.1" y="83.5">6</text>
<text x="60.1" y="81.1">6</text>
<text x="131.2" y="80.5">NAND_ST</text>
<text x="131.2" y="82.8">NAND_ST</text>
<text x="60.1" y="88.3">6</text>
<text x="60.1" y="85.9">6</text>
<text x="131.2" y="85.3">NAND_ST</text>
<text x="131.2" y="87.7">NAND_ST</text>
<text x="117.1" y="101.6">6</text>
<text x="131.2" y="101">NAND_ST</text>
<text x="117.1" y="106.5">6</text>
<text x="117.1" y="104.1">6</text>
<text x="131.2" y="105.9">NAND_ST</text>
<text x="131.2" y="103.5">NAND_ST</text>
<text x="117.1" y="108.9">6</text>
<text x="131.2" y="108.3">NAND_ST</text>
<text x="146" y="151.8">6</text>
<text x="225.3" y="152">6</text>
<text x="226.8" y="152">11</text>
<text x="38.5" y="176.8">18</text>
<text x="40.7" y="176.8">6</text>
<text x="40.7" y="179.3">6</text>
<text x="40.7" y="184.1">6</text>
<text x="40.7" y="181.6">6</text>
<text x="117.4" y="182.9">6</text>
<text x="117.4" y="180.5">6</text>
<text x="40.7" y="191.4">6</text>
<text x="40.7" y="188.9">6</text>
<text x="40.7" y="186.5">6</text>
<text x="122.9" y="190.2">6</text>
<text x="122.9" y="187.7">6</text>
<text x="136.7" y="187.7">11 6</text>
<text x="226.1" y="187.7">10</text>
<text x="228.3" y="187.7">11</text>
<text x="230.5" y="187.7">17</text>
<text x="251.4" y="191.4">9</text>
<text x="252.8" y="191.4">11</text>
<text x="40.7" y="196.2">6</text>
<text x="40.7" y="193.7">6</text>
<text x="122.9" y="195">6</text>
<text x="122.9" y="192.6">6</text>
<text x="138.8" y="193.7">6</text>
<text x="40.7" y="203.5">6</text>
<text x="40.7" y="201">6</text>
<text x="40.7" y="198.7">6</text>
<text x="117.4" y="202.3">6</text>
<text x="117.4" y="199.8">6</text>
<text x="148.3" y="201.7">6</text>
<text x="40.7" y="208.3">6</text>
<text x="40.7" y="205.9">6</text>
<text x="119.6" y="209.6">6</text>
<text x="119.6" y="207.1">6</text>
<text x="40.7" y="210.8">6</text>
<text x="40.7" y="213.2">6</text>
<text x="23.6" y="218">6</text>
<text x="119.6" y="226.5">6</text>
<text x="121.1" y="226.5">18</text>
<text x="23.6" y="232.6">6</text>
<text x="119.6" y="229">6</text>
<text x="121.9" y="233.8">6</text>
<text x="121.9" y="236.2">6</text>
</g>
</svg>
